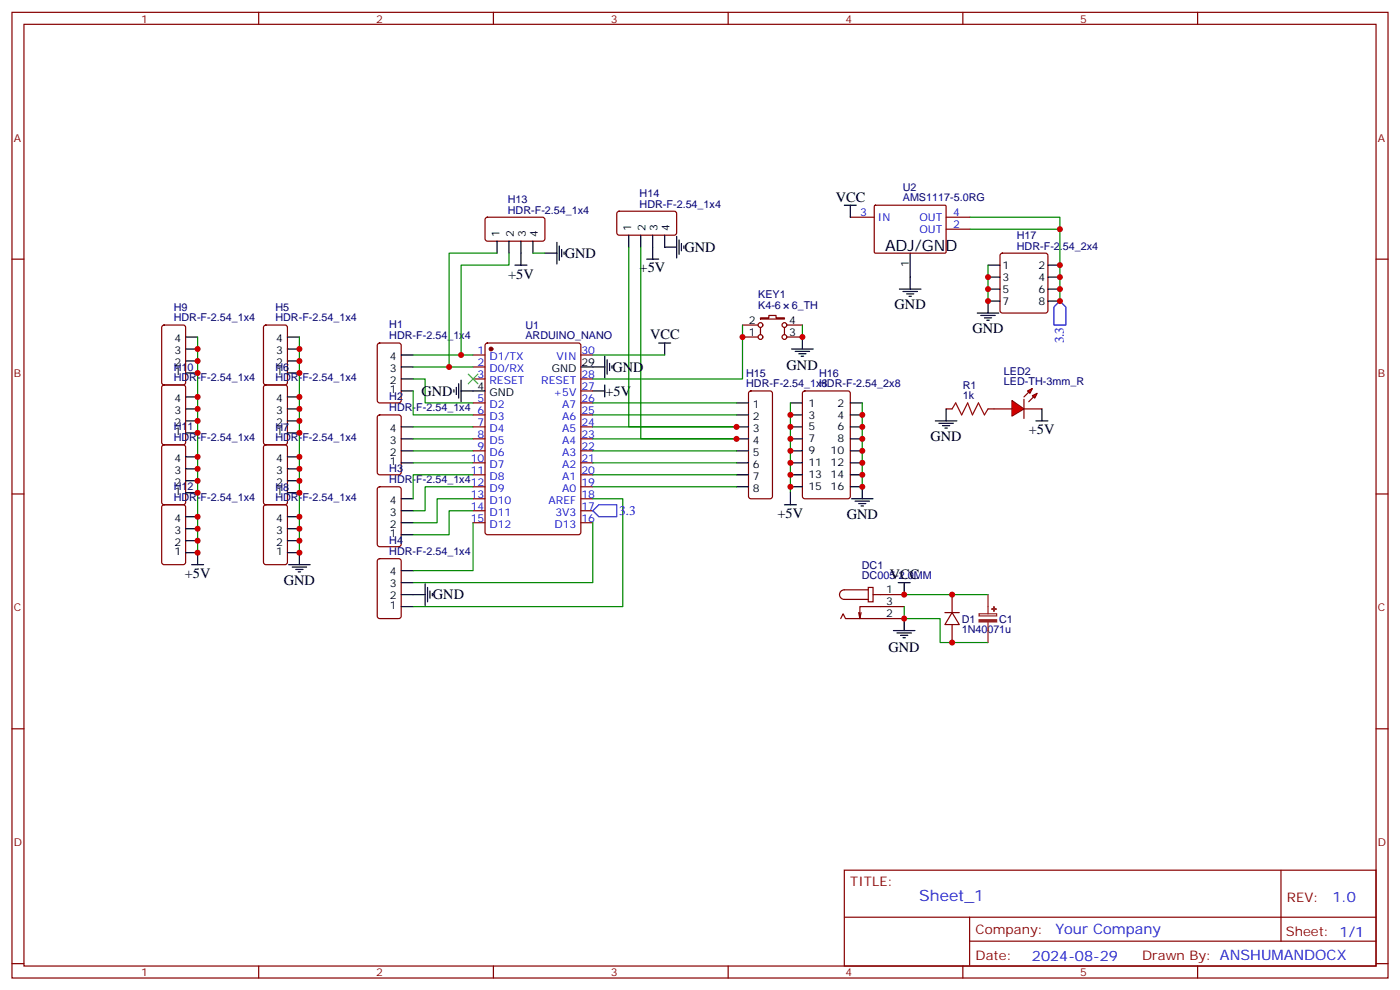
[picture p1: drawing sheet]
<svg xmlns="http://www.w3.org/2000/svg" width="412mm" height="292mm" viewBox="0 0 412 292" stroke-linecap="round" stroke-linejoin="round" font-family="sans-serif">
<g fill="none" stroke="#870000" stroke-width=".35">
<path d="M3.5 3.6h405.4v284.4h-405.4zM7.1 7.2h398.2v277.2h-398.2zM76.2 3.6v3.6M145.3 3.6v3.6M214.5 3.6v3.6M283.6 3.6v3.6M352.8 3.6v3.6M3.5 76.3h3.6M143.1 64.2l.5-.2h16.5l.4 .7-.1 5.9-.6 .4-16.5-.1-.4-.6v-5.6zM181.9 62.4l.5-.2 16.5 .1 .4 .6v5.9l-.7 .5-16.5-.1-.4-.7v-5.6zM250.5 64h7M257.6 60.6l.3-.2 20.6 .1 .2 .3-.1 13.6-.3 .1h-20.6l-.2-.3z"/>
<path d="M278.7 67.5h7.1M278.7 64h7.1M405.3 76.3h3.6M47.9 95.9l.4-.2h5.7l.6 .4 .1 16.5-.5 .7h-5.9l-.6-.4-.1-16.5zM77.8 95.9l.5-.2h5.7l.6 .4 .1 16.5-.5 .7h-5.9l-.6-.4-.1-16.5zM47.9 113.6l.4-.3h5.7l.6 .5 .1 16.5-.5 .6-5.9 .1-.6-.5-.1-16.4zM77.8 113.6l.5-.3h5.7l.6 .5 .1 16.5-.5 .6-5.9 .1-.6-.5-.1-16.4zM111.4 101.2l.4-.2h5.7l.6 .4 .1 16.5-.5 .7h-5.9l-.6-.4-.1-16.5zM139.3 104.5h3.6M139.3 108.1h3.6M139.3 111.6h3.6M139.3 118.6h3.6"/>
<path d="M143.1 101.2l.5-.2h26.8l.6 .4 .1 55.3-.5 .7h-27l-.7-.4v-55.3zM171.1 104.5h3.5M171.1 111.6h3.5M171.1 118.6h3.5M171.1 115.1h3.5M220.7 115.3l.5-.2h5.6l.5 .2 .2 .5v30.4l-.2 .5-.5 .2h-5.6l-.5-.3-.2-.4v-30.4zM236.6 115.3l.5-.2h12.7l.6 .4 .1 30.7-.5 .6-12.9 .1-.7-.5v-30.6zM47.9 131.2l.4-.2h5.7l.6 .4 .1 16.5-.5 .7h-5.9l-.6-.4-.1-16.5zM77.8 131.2l.5-.2h5.7l.6 .4 .1 16.5-.5 .7h-5.9l-.6-.4-.1-16.5zM111.4 122.4l.4-.2h5.7l.6 .4 .1 16.5-.5 .7h-5.9l-.6-.5-.1-16.4zM139.3 122.2h3.6M139.3 125.7h3.6"/>
<path d="M139.3 129.2h3.6M139.3 132.8h3.6M139.3 136.3h3.6M139.3 139.8h3.6M171.1 122.2h3.5M171.1 125.7h3.5M171.1 129.2h3.5M171.1 132.8h3.5M171.1 136.3h3.5M171.1 139.8h3.5M3.5 145.5h3.6M47.9 148.8l.4-.2h5.7l.6 .5 .1 16.5-.5 .6-5.9 .1-.6-.5-.1-16.5z"/>
<path d="M77.8 148.8l.5-.2h5.7l.6 .5 .1 16.5-.5 .6-5.9 .1-.6-.5-.1-16.5zM111.4 143.5l.4-.2h5.7l.6 .5 .1 16.5-.5 .6-5.9 .1-.6-.5-.1-16.5zM139.3 143.3h3.6M139.3 146.9h3.6M139.3 150.4h3.6M139.3 153.9h3.6M171.1 143.3h3.5M171.1 146.9h3.5M171.1 150.4h3.5M171.1 153.9h3.5M405.3 145.5h3.6M111.4 164.7l.4-.2h5.7l.6 .4 .1 16.5-.5 .7h-5.9l-.6-.4-.1-16.5z"/>
<path d="M3.5 214.6h3.6M405.3 214.6h3.6M248.7 256.2h156.6v28.2h-156.6zM377.3 256.2v20.9M248.7 270.1h156.5M285.6 277.1h119.6M285.6 270.1v14.1M3.5 283.7h3.6M76.2 284.4v3.6M145.3 284.4v3.6M214.5 284.4v3.6M283.6 284.4v3.6"/>
<path d="M352.8 284.4v3.6M405.3 283.7h3.6"/>
</g>
<circle cx="144.6" cy="102.8" r=".53" fill="#870000" stroke="#870000" stroke-width=".35"/>
<g fill="none" stroke="#000" stroke-width=".35">
<path d="M146.4 71v3.5M149.9 71v3.5M151.7 78.1h3.5M153.5 71v7.1M157 71v3.5M160.5 74.5h3.5M164 71.4v6.3M164.7 72.4v4.3M165.5 73.5v2.1M166.2 74.2v.7M185.2 69.3v3.5M188.7 69.3v3.5"/>
<path d="M190.5 76.3h3.5M192.3 69.3v7M195.8 69.3v3.5h3.5M199.3 69.6v6.4M200 70.7v4.2M200.7 71.7v2.1M201.4 72.4v.7M268.1 74.5v7.1M54.7 99.2h3.5M84.7 99.2h3.5M54.7 109.8h3.5M54.7 106.3h3.5"/>
<path d="M54.7 102.8h3.5M54.7 116.9h3.5M84.7 109.8h3.5M84.7 106.3h3.5M84.7 102.8h3.5M84.7 116.9h3.5M118.2 115.1h3.5M118.2 108.1h3.5M118.2 111.6h3.5M118.2 104.5h3.5M133.7 114.8v.7M134.4 114.1v2.1"/>
<path d="M135.1 113v4.2M135.8 115.1h7.1M135.8 111.9v6.4M171.1 108.1h3.5M174.6 115.1h3.6M178.2 113.3v3.6M217 118.6h3.5M232.8 118.6h3.6M250.5 118.6h3.5M54.7 127.5h3.5M54.7 123.9h3.5M54.7 120.4h3.5"/>
<path d="M54.7 138h3.5M54.7 134.5h3.5M84.7 127.5h3.5M84.7 123.9h3.5M84.7 120.4h3.5M84.7 138h3.5M84.7 134.5h3.5M118.2 136.3h3.5M118.2 132.8h3.5M118.2 129.2h3.5M118.2 125.7h3.5M217 136.3h3.5"/>
<path d="M217 132.8h3.5M217 129.2h3.5M217 125.7h3.5M217 122.2h3.5M217 139.8h3.5M232.8 136.3h3.6M232.8 132.8h3.6M232.8 129.2h3.6M232.8 125.7h3.6M232.8 122.2h3.6M232.8 139.8h3.6M250.5 136.3h3.5"/>
<path d="M250.5 132.8h3.5M250.5 129.2h3.5M250.5 125.7h3.5M250.5 122.2h3.5M250.5 139.8h3.5M54.7 145.1h3.5M54.7 141.6h3.5M54.7 159.2h3.5M54.7 155.7h3.5M54.7 152.2h3.5M84.7 145.1h3.5M84.7 141.6h3.5"/>
<path d="M84.7 159.2h3.5M84.7 155.7h3.5M84.7 152.2h3.5M118.2 157.4h3.5M118.2 153.9h3.5M118.2 150.4h3.5M118.2 146.9h3.5M217 143.3h3.5M231.1 148.6h3.5M232.8 143.3h3.6M232.8 145.1v3.5M250.5 143.3h3.5v3.6"/>
<path d="M250.8 146.9h6.4M251.9 147.6h4.2M252.9 148.3h2.2M253.6 149h.8M54.7 162.7h3.5v3.6M56.4 166.3h3.6M84.7 162.7h3.5v3.6M85 166.3h6.4M86.1 167h4.2M87.1 167.7h2.2M87.8 168.4h.7M118.2 178.6h3.5"/>
<path d="M118.2 175.1h7M118.2 171.6h3.5M118.2 168h3.5M125.2 171.9v6.4M125.9 173v4.2M126.6 174v2.1M127.4 174.7v.7"/>
</g>
<g fill="none" stroke="#008700" stroke-width=".35">
<path d="M146.4 74.5h-14.1v33.6M149.9 74.5v3.6h-14.1v26.4M157 74.5h3.5M185.2 72.8v52.9h31.8h-42.4M188.7 72.8v56.4h28.3h-42.4M58.2 99.2v63.5M88.2 99.2v63.5M121.7 111.6h3.5v7h14.1M121.7 115.1v7.1h17.6M121.7 104.5h17.6M121.7 108.1h17.6M174.6 118.6h42.4"/>
<path d="M232.8 118.6v26.5M254 118.6v24.7M121.7 136.3h17.6M121.7 132.8h17.6M121.7 129.2h17.6M121.7 125.7h17.6M139.3 139.8h-17.6v7.1M174.6 136.3h42.4M174.6 132.8h42.4M174.6 122.2h42.4M174.6 139.8h42.4M139.3 143.3h-14.1v7.1h-3.5"/>
<path d="M139.3 146.9h-10.5v7h-7.1M139.3 150.4h-7v7h-10.6M139.3 153.9v14.1h-17.6M174.6 153.9v17.7h-52.9M174.6 146.9h8.8v31.7h-61.7M174.6 143.3h42.4"/>
</g>
<g fill="#f00" stroke="#870000" stroke-width=".35">
<path d="M298.1 117.9l3.5 2.5-3.5 2.1z"/>
<path d="M301.6 117.6v5.6z"/>
</g>
<g fill="#870000" stroke="#870000" stroke-width=".35">
<path d="M301.6 116.9l1.4-1.4z"/>
<path d="M303 118.3l1.4-1.4z"/>
</g>
<g fill="#f00" stroke="#870000" stroke-width=".35">
<path d="M302.7 115.1l1.4-.7-.7 1.4z"/>
<path d="M304.1 116.5l1.4-.7-.7 1.4z"/>
</g>
<g fill="none" stroke="#870000" stroke-width=".35">
<path d="M294.8 74.7l.5-.2h12.7l.5 .2 .2 .5v16.3l-.3 .5-.4 .2h-12.7l-.5-.3-.2-.4v-16.3zM218.7 99.2h4.6M218.7 95.7h4.6M224 93.6h2.5v-.7h2.1v.7h2.5v.3h-7.1zM224 96.4v2.1M231.1 96.4v2.1M231.8 99.2h4.6M231.8 95.7h4.6M278.7 120.4h1.8M291 120.4h7.1M301.6 120.4h5.3M255.8 173h1.4v4.2h-1.4z"/>
<path d="M255.8 173.7h-7.1a1.41 1.41 0 0 0-1.4 1.4 1.41 1.41 0 0 0 1.4 1.4h7.1M257.2 175.1h9.1M266.3 178.6h-13v3.5l-.4-1.7M280.5 175.1v5.3M247.6 182.1l.8-1.4 .7 1.4h17.2M253.6 180.4l-.3 1.7M278.3 180.4h4.3M280.5 180.4l2.1 3.5h-4.3zM280.5 183.9v5.3"/>
<circle cx="224" cy="99.2" r=".71"/>
<circle cx="224" cy="95.7" r=".71"/>
<circle cx="231.1" cy="95.7" r=".71"/>
<circle cx="231.1" cy="99.2" r=".71"/>
</g>
<path d="M280.5 120.4l1-1.8 1.8 3.6 1.7-3.6 1.5 3.6 1.7-3.6 1.8 3.6 1-1.8" fill="none" stroke="#a10000" stroke-width=".35"/>
<g fill="none" stroke="#000" stroke-width=".35">
<path d="M248.7 60.4h3.5M250.5 60.4v3.6M291 78.1h3.6M308.7 78.1h3.5M236.4 99.2v3.6M264.9 85.1h6.4M266 85.8h4.2M267.1 86.5h2.1M267.8 87.2h.7M268.1 81.6v3.5M287.9 92.2h6.3M288.9 92.9h4.3"/>
<path d="M290 93.6h2.1M290.7 94.3h.7M291 85.1h3.6M291 81.6h3.6M294.6 88.7h-3.6v3.5M308.7 85.1h3.5M308.7 81.6h3.5M308.7 88.7h3.5M174.6 108.1h3.6M178.2 104.9v6.3M178.9 105.9v4.3M179.6 107v2.1"/>
<path d="M180.3 107.7v.7M194 101h3.6M195.8 101v3.5M233.2 102.8h6.3M234.2 103.5h4.3M235.3 104.2h2.1M236 104.9h.7M275.5 123.9h6.4M276.6 124.6h4.2M277.6 125.3h2.2M278.3 126h.7M278.7 120.4v3.5"/>
<path d="M305.2 123.9h3.5M306.9 120.4v3.5M264.6 171.6h3.5M266.3 171.6v3.5M263.2 185.7h6.3M264.2 186.4h4.3M265.3 187.1h2.1M266 187.8h.7M266.3 182.1v3.6"/>
</g>
<path d="M285.8 67.5h26.4v21.2M285.8 64h26.4v3.5M291 78.1v10.6M218.7 95.7v15.9h-44.1M236.4 95.7v3.5M174.6 104.5h21.2M266.3 175.1h24.7M266.3 178.6v3.5h10.6v7.1h14.1" fill="none" stroke="#008700" stroke-width=".35"/>
<path d="M291 175.1v5.6M288.4 180.7h5.2v.7h-5.2zM291 183.2v6" fill="none" stroke="#8c2424" stroke-width=".35"/>
<g fill="#8c2424" stroke="#8c2424" stroke-width=".35">
<path d="M288.4 182.5h5.2v.6h-5.2z"/>
<path d="M292.1 179.3l1.4 .1z"/>
<path d="M292.8 178.6v1.4z"/>
</g>
<path d="M312.2 88.7l1.8 1.7v5.3h-3.6v-5.3zM174.6 150.4l1.8-1.8h5.3v3.6h-5.3z" fill="none" stroke="#00f" stroke-width=".35"/>
<path d="M137.9 110.2l2.9 2.8M140.8 110.2l-2.9 2.8" fill="none" stroke="#3c3" stroke-width=".35"/>
<g fill="#c00">
<circle cx="88.2" cy="109.8" r=".88"/>
<circle cx="88.2" cy="106.3" r=".88"/>
<circle cx="88.2" cy="102.8" r=".88"/>
<circle cx="88.2" cy="127.5" r=".88"/>
<circle cx="88.2" cy="123.9" r=".88"/>
<circle cx="88.2" cy="120.4" r=".88"/>
<circle cx="88.2" cy="116.9" r=".88"/>
<circle cx="88.2" cy="145.1" r=".88"/>
<circle cx="88.2" cy="141.6" r=".88"/>
<circle cx="88.2" cy="138" r=".88"/>
<circle cx="88.2" cy="134.5" r=".88"/>
<circle cx="88.2" cy="159.2" r=".88"/>
<circle cx="88.2" cy="155.7" r=".88"/>
<circle cx="88.2" cy="152.2" r=".88"/>
<circle cx="88.2" cy="162.7" r=".88"/>
<circle cx="58.2" cy="109.8" r=".88"/>
<circle cx="58.2" cy="106.3" r=".88"/>
<circle cx="58.2" cy="102.8" r=".88"/>
<circle cx="58.2" cy="127.5" r=".88"/>
<circle cx="58.2" cy="123.9" r=".88"/>
<circle cx="58.2" cy="120.4" r=".88"/>
<circle cx="58.2" cy="116.9" r=".88"/>
<circle cx="58.2" cy="145.1" r=".88"/>
<circle cx="58.2" cy="141.6" r=".88"/>
<circle cx="58.2" cy="138" r=".88"/>
<circle cx="58.2" cy="134.5" r=".88"/>
<circle cx="58.2" cy="159.2" r=".88"/>
<circle cx="58.2" cy="155.7" r=".88"/>
<circle cx="58.2" cy="152.2" r=".88"/>
<circle cx="58.2" cy="162.7" r=".88"/>
<circle cx="132.3" cy="108.1" r=".88"/>
<circle cx="135.8" cy="104.5" r=".88"/>
<circle cx="217" cy="125.7" r=".88"/>
<circle cx="217" cy="129.2" r=".88"/>
<circle cx="232.8" cy="122.2" r=".88"/>
<circle cx="232.8" cy="125.7" r=".88"/>
<circle cx="232.8" cy="129.2" r=".88"/>
<circle cx="232.8" cy="132.8" r=".88"/>
<circle cx="232.8" cy="136.3" r=".88"/>
<circle cx="232.8" cy="139.8" r=".88"/>
<circle cx="232.8" cy="143.3" r=".88"/>
<circle cx="254" cy="143.3" r=".88"/>
<circle cx="254" cy="122.2" r=".88"/>
<circle cx="254" cy="125.7" r=".88"/>
<circle cx="254" cy="129.2" r=".88"/>
<circle cx="254" cy="132.8" r=".88"/>
<circle cx="254" cy="136.3" r=".88"/>
<circle cx="254" cy="139.8" r=".88"/>
<circle cx="291" cy="81.6" r=".88"/>
<circle cx="291" cy="85.1" r=".88"/>
<circle cx="291" cy="88.7" r=".88"/>
<circle cx="312.2" cy="81.6" r=".88"/>
<circle cx="312.2" cy="85.1" r=".88"/>
<circle cx="312.2" cy="78.1" r=".88"/>
<circle cx="312.2" cy="67.5" r=".88"/>
<circle cx="280.5" cy="175.1" r=".88"/>
<circle cx="280.5" cy="189.2" r=".88"/>
<circle cx="312.2" cy="88.7" r=".88"/>
<circle cx="266.3" cy="175.1" r=".88"/>
<circle cx="266.3" cy="182.1" r=".88"/>
<circle cx="218.7" cy="99.2" r=".88"/>
<circle cx="236.4" cy="99.2" r=".88"/>
</g>
<text font-size="4.6" x="260.7" y="73.8">ADJ/GND</text>
<text font-size="4.6" fill="#00f" x="270.8" y="265.3">Sheet_1</text>
<g font-size="4.2">
<text x="246.2" y="59.4">VCC</text>
<text x="166.3" y="76">GND</text>
<text x="201.6" y="74.2">GND</text>
<text x="149.7" y="82">+5V</text>
<text x="188.4" y="80.2">+5V</text>
<text x="263.5" y="91.1">GND</text>
<text x="191.5" y="99.9">VCC</text>
<text x="286.5" y="98.2">GND</text>
<text x="180.4" y="109.5">GND</text>
<text x="231.7" y="108.9">GND</text>
<text x="124.2" y="116.5">GND</text>
<text x="178.3" y="116.5">+5V</text>
<text x="274.1" y="129.9">GND</text>
<text x="303.1" y="127.8">+5V</text>
<text x="229" y="152.5">+5V</text>
<text x="249.4" y="152.9">GND</text>
<text x="54.4" y="170.2">+5V</text>
<text x="83.6" y="172.4">GND</text>
<text x="262.1" y="170.5">VCC</text>
<text x="127.5" y="176.5">GND</text>
<text x="261.7" y="191.8">GND</text>
</g>
<g font-size="4.2" fill="#00f">
<text x="392.5" y="265.5">1.0</text>
<text x="310.9" y="275">Your Company</text>
<text x="304" y="282.9">2024-08-29</text>
</g>
<g font-size="3.9" fill="#00f">
<text x="313.4" y="101.1" transform="rotate(-90 313.4 101.1)">3.3</text>
<text x="182.4" y="151.6">3.3</text>
</g>
<g font-size="3.9" fill="#800">
<text x="250.5" y="260.8">TITLE:</text>
<text x="379.1" y="265.5">REV:</text>
<text x="287.4" y="275">Company:</text>
<text x="378.7" y="275.6">Sheet: 1/1</text>
<text x="287.4" y="282.7">Date:</text>
<text x="336.4" y="282.8">Drawn By: ANSHUMANDOCX</text>
</g>
<g font-size="3.2" fill="#800">
<text x="41.6" y="6.6">1</text>
<text x="110.8" y="6.6">2</text>
<text x="179.9" y="6.6">3</text>
<text x="249.1" y="6.6">4</text>
<text x="318.2" y="6.6">5</text>
<text x="4.1" y="41.7">A</text>
<text x="405.9" y="41.7">A</text>
<text x="4.1" y="110.9">B</text>
<text x="405.9" y="110.9">B</text>
<text x="4.1" y="180">C</text>
<text x="405.9" y="180">C</text>
<text x="4.1" y="249.2">D</text>
<text x="405.9" y="249.2">D</text>
<text x="41.6" y="287.4">1</text>
<text x="110.8" y="287.4">2</text>
<text x="179.9" y="287.4">3</text>
<text x="249.1" y="287.4">4</text>
<text x="318.2" y="287.4">5</text>
</g>
<g font-size="3.2" fill="#000080">
<text x="149.6" y="59.7">H13</text>
<text x="188.4" y="58">H14</text>
<text x="265.9" y="59.3">AMS1117-5.0RG</text>
<text x="265.9" y="56.2">U2</text>
<text x="149.6" y="62.9">HDR-F-2.54_1x4</text>
<text x="188.4" y="61.1">HDR-F-2.54_1x4</text>
<text x="299.5" y="70.3">H17</text>
<text x="299.5" y="73.5">HDR-F-2.54_2x4</text>
<text x="223.3" y="87.7">KEY1</text>
<text x="51.2" y="94.7">HDR-F-2.54_1x4</text>
<text x="51.2" y="91.5">H9</text>
<text x="81.1" y="94.7">HDR-F-2.54_1x4</text>
<text x="81.1" y="91.7">H5</text>
<text x="223.3" y="91">K4-6</text>
<text x="233.2" y="91">6_TH</text>
<text x="114.7" y="99.9">HDR-F-2.54_1x4</text>
<text x="114.7" y="96.7">H1</text>
<text x="154.8" y="99.9">ARDUINO_NANO</text>
<text x="154.8" y="97">U1</text>
<text x="51.2" y="112.3">HDR-F-2.54_1x4</text>
<text x="51.2" y="109.1">H10</text>
<text x="81.1" y="112.3">HDR-F-2.54_1x4</text>
<text x="81.1" y="109.4">H6</text>
<text x="219.8" y="110.9">H15</text>
<text x="241.3" y="110.9">H16</text>
<text x="295.7" y="113.3">LED-TH-3mm_R</text>
<text x="295.7" y="110.4">LED2</text>
<text x="114.7" y="117.9">H2</text>
<text x="219.8" y="114.1">HDR-F-2.54_1x8</text>
<text x="241.3" y="114.1">HDR-F-2.54_2x8</text>
<text x="283.6" y="117.6">1k</text>
<text x="283.6" y="114.6">R1</text>
<text x="114.7" y="121.1">HDR-F-2.54_1x4</text>
<text x="51.2" y="129.9">HDR-F-2.54_1x4</text>
<text x="51.2" y="126.8">H11</text>
<text x="81.1" y="129.9">HDR-F-2.54_1x4</text>
<text x="81.1" y="127">H7</text>
<text x="114.7" y="142.3">HDR-F-2.54_1x412</text>
<text x="114.7" y="139.1">H3</text>
<text x="51.2" y="147.6">HDR-F-2.54_1x4</text>
<text x="51.2" y="144.4">H12</text>
<text x="81.1" y="147.6">HDR-F-2.54_1x4</text>
<text x="81.1" y="144.6">H8</text>
<text x="114.7" y="160.2">H4</text>
<text x="114.7" y="163.4">HDR-F-2.54_1x4</text>
<text x="253.9" y="167.4">DC1</text>
<text x="253.9" y="170.4">DC005-2.0MM</text>
<text x="283.3" y="183.3">D1</text>
<text x="294.3" y="183.3">C1</text>
<text x="283.3" y="186.4">1N40071u</text>
</g>
<g font-size="3.2" fill="#00f">
<text x="253.4" y="63.6">3</text>
<text x="258.6" y="65">IN</text>
<text x="270.9" y="65">OUT</text>
<text x="280.8" y="63.6">4</text>
<text x="270.9" y="68.5">OUT</text>
<text x="280.8" y="67.1">2</text>
<text x="140.7" y="104.2">1</text>
<text x="140.7" y="107.7">2</text>
<text x="144.2" y="105.9">D1/TX</text>
<text x="163.9" y="105.9">VIN</text>
<text x="171.3" y="104.2">30</text>
<text x="140.7" y="111.2">3</text>
<text x="144.2" y="109.5">D0/RX</text>
<text x="144.2" y="113">RESET</text>
<text x="159.4" y="113">RESET</text>
<text x="171.3" y="111.2">28</text>
<text x="140.7" y="118.3">5</text>
<text x="163" y="116.5">+5V</text>
<text x="171.3" y="118.3">26</text>
<text x="171.3" y="114.8">27</text>
<text x="140.7" y="121.8">6</text>
<text x="140.7" y="125.3">7</text>
<text x="144.2" y="120.1">D2</text>
<text x="144.2" y="123.6">D3</text>
<text x="165.6" y="123.6">A6</text>
<text x="165.6" y="120.1">A7</text>
<text x="171.3" y="125.3">24</text>
<text x="171.3" y="121.8">25</text>
<text x="140.7" y="128.9">8</text>
<text x="144.2" y="127.1">D4</text>
<text x="144.2" y="130.6">D5</text>
<text x="165.6" y="130.6">A4</text>
<text x="165.6" y="127.1">A5</text>
<text x="171.3" y="128.9">23</text>
<text x="138.7" y="135.9">10</text>
<text x="140.7" y="132.4">9</text>
<text x="144.2" y="134.2">D6</text>
<text x="144.2" y="137.7">D7</text>
<text x="165.6" y="137.7">A2</text>
<text x="165.6" y="134.2">A3</text>
<text x="171.3" y="135.9">21</text>
<text x="171.3" y="132.4">22</text>
<text x="138.7" y="139.5">11</text>
<text x="144.2" y="141.2">D8</text>
<text x="165.6" y="141.2">A1</text>
<text x="171.3" y="143">19</text>
<text x="171.3" y="139.5">20</text>
<text x="138.7" y="146.5">13</text>
<text x="144.2" y="144.7">D9</text>
<text x="144.2" y="148.3">D10</text>
<text x="161.6" y="148.3">AREF</text>
<text x="165.6" y="144.7">A0</text>
<text x="171.3" y="146.5">18</text>
<text x="138.7" y="150">14</text>
<text x="138.7" y="153.6">15</text>
<text x="144.2" y="151.8">D11</text>
<text x="144.2" y="155.3">D12</text>
<text x="163.3" y="155.3">D13</text>
<text x="163.6" y="151.8">3V3</text>
<text x="171.3" y="153.6">16</text>
<text x="171.3" y="150">17</text>
</g>
<g font-size="3.2">
<text x="147.1" y="69.7" transform="rotate(-90 147.1 69.7)">1</text>
<text x="151.3" y="69.7" transform="rotate(-90 151.3 69.7)">2</text>
<text x="154.9" y="69.7" transform="rotate(-90 154.9 69.7)">3</text>
<text x="158.4" y="69.7" transform="rotate(-90 158.4 69.7)">4</text>
<text x="185.9" y="67.9" transform="rotate(-90 185.9 67.9)">1</text>
<text x="190.1" y="67.9" transform="rotate(-90 190.1 67.9)">2</text>
<text x="193.7" y="67.9" transform="rotate(-90 193.7 67.9)">3</text>
<text x="197.2" y="67.9" transform="rotate(-90 197.2 67.9)">4</text>
<text x="267.8" y="78.7" transform="rotate(-90 267.8 78.7)">1</text>
<text x="295.3" y="79.1">1</text>
<text x="295.3" y="82.7">3</text>
<text x="306" y="79.1">2</text>
<text x="306" y="82.7">4</text>
<text x="295.3" y="86.2">5</text>
<text x="295.3" y="89.7">7</text>
<text x="306" y="86.2">6</text>
<text x="306" y="89.7">8</text>
<text x="220.6" y="95.4">2</text>
<text x="232.5" y="95.4">4</text>
<text x="51.4" y="100.6">4</text>
<text x="81.3" y="100.6">4</text>
<text x="220.6" y="98.9">1</text>
<text x="232.5" y="98.9">3</text>
<text x="51.4" y="107.7">2</text>
<text x="51.4" y="104.2">3</text>
<text x="81.3" y="107.7">2</text>
<text x="81.3" y="104.2">3</text>
<text x="114.9" y="105.9">4</text>
<text x="171.3" y="107.7">29</text>
<text x="51.4" y="110.5">1</text>
<text x="81.3" y="110.5">1</text>
<text x="114.9" y="113">2</text>
<text x="114.9" y="109.5">3</text>
<text x="162.5" y="109.5">GND</text>
<text x="51.4" y="118.3">4</text>
<text x="81.3" y="118.3">4</text>
<text x="114.9" y="115.8">1</text>
<text x="140.7" y="114.8">4</text>
<text x="144.2" y="116.5">GND</text>
<text x="238.1" y="119.7">1</text>
<text x="246.7" y="119.7">2</text>
<text x="51.4" y="125.3">2</text>
<text x="51.4" y="121.8">3</text>
<text x="81.3" y="125.3">2</text>
<text x="81.3" y="121.8">3</text>
<text x="221.8" y="120.1">1</text>
<text x="221.8" y="123.6">2</text>
<text x="238.1" y="123.2">3</text>
<text x="246.7" y="123.2">4</text>
<text x="51.4" y="128.2">1</text>
<text x="81.3" y="128.2">1</text>
<text x="114.9" y="130.6">3</text>
<text x="114.9" y="127.1">4</text>
<text x="221.8" y="127.1">3</text>
<text x="221.8" y="130.6">4</text>
<text x="238.1" y="126.8">5</text>
<text x="238.1" y="130.3">7</text>
<text x="246.7" y="126.8">6</text>
<text x="246.7" y="130.3">8</text>
<text x="51.4" y="135.9">4</text>
<text x="81.3" y="135.9">4</text>
<text x="114.9" y="137">1</text>
<text x="114.9" y="134.2">2</text>
<text x="221.8" y="134.2">5</text>
<text x="221.8" y="137.7">6</text>
<text x="238.1" y="133.8">9</text>
<text x="238.1" y="137.3">11</text>
<text x="244.7" y="133.8">10</text>
<text x="244.7" y="137.3">12</text>
<text x="51.4" y="143">2</text>
<text x="51.4" y="139.5">3</text>
<text x="81.3" y="143">2</text>
<text x="81.3" y="139.5">3</text>
<text x="221.8" y="141.2">7</text>
<text x="238.1" y="140.9">13</text>
<text x="244.7" y="140.9">14</text>
<text x="51.4" y="145.8">1</text>
<text x="81.3" y="145.8">1</text>
<text x="114.9" y="148.3">4</text>
<text x="221.8" y="144.7">8</text>
<text x="238.1" y="144.4">15</text>
<text x="244.7" y="144.4">16</text>
<text x="51.4" y="153.6">4</text>
<text x="81.3" y="153.6">4</text>
<text x="114.9" y="155.3">2</text>
<text x="114.9" y="151.8">3</text>
<text x="51.4" y="160.6">2</text>
<text x="51.4" y="157.1">3</text>
<text x="81.3" y="160.6">2</text>
<text x="81.3" y="157.1">3</text>
<text x="114.9" y="158.2">1</text>
<text x="51.4" y="163.4">1</text>
<text x="81.3" y="163.4">1</text>
<text x="114.9" y="173">3</text>
<text x="114.9" y="169.4">4</text>
<text x="114.9" y="179.3">1</text>
<text x="114.9" y="176.5">2</text>
<text x="261.1" y="178.3">3</text>
<text x="261.1" y="174.7">1</text>
<text x="261.1" y="181.8">2</text>
</g>
</svg>
